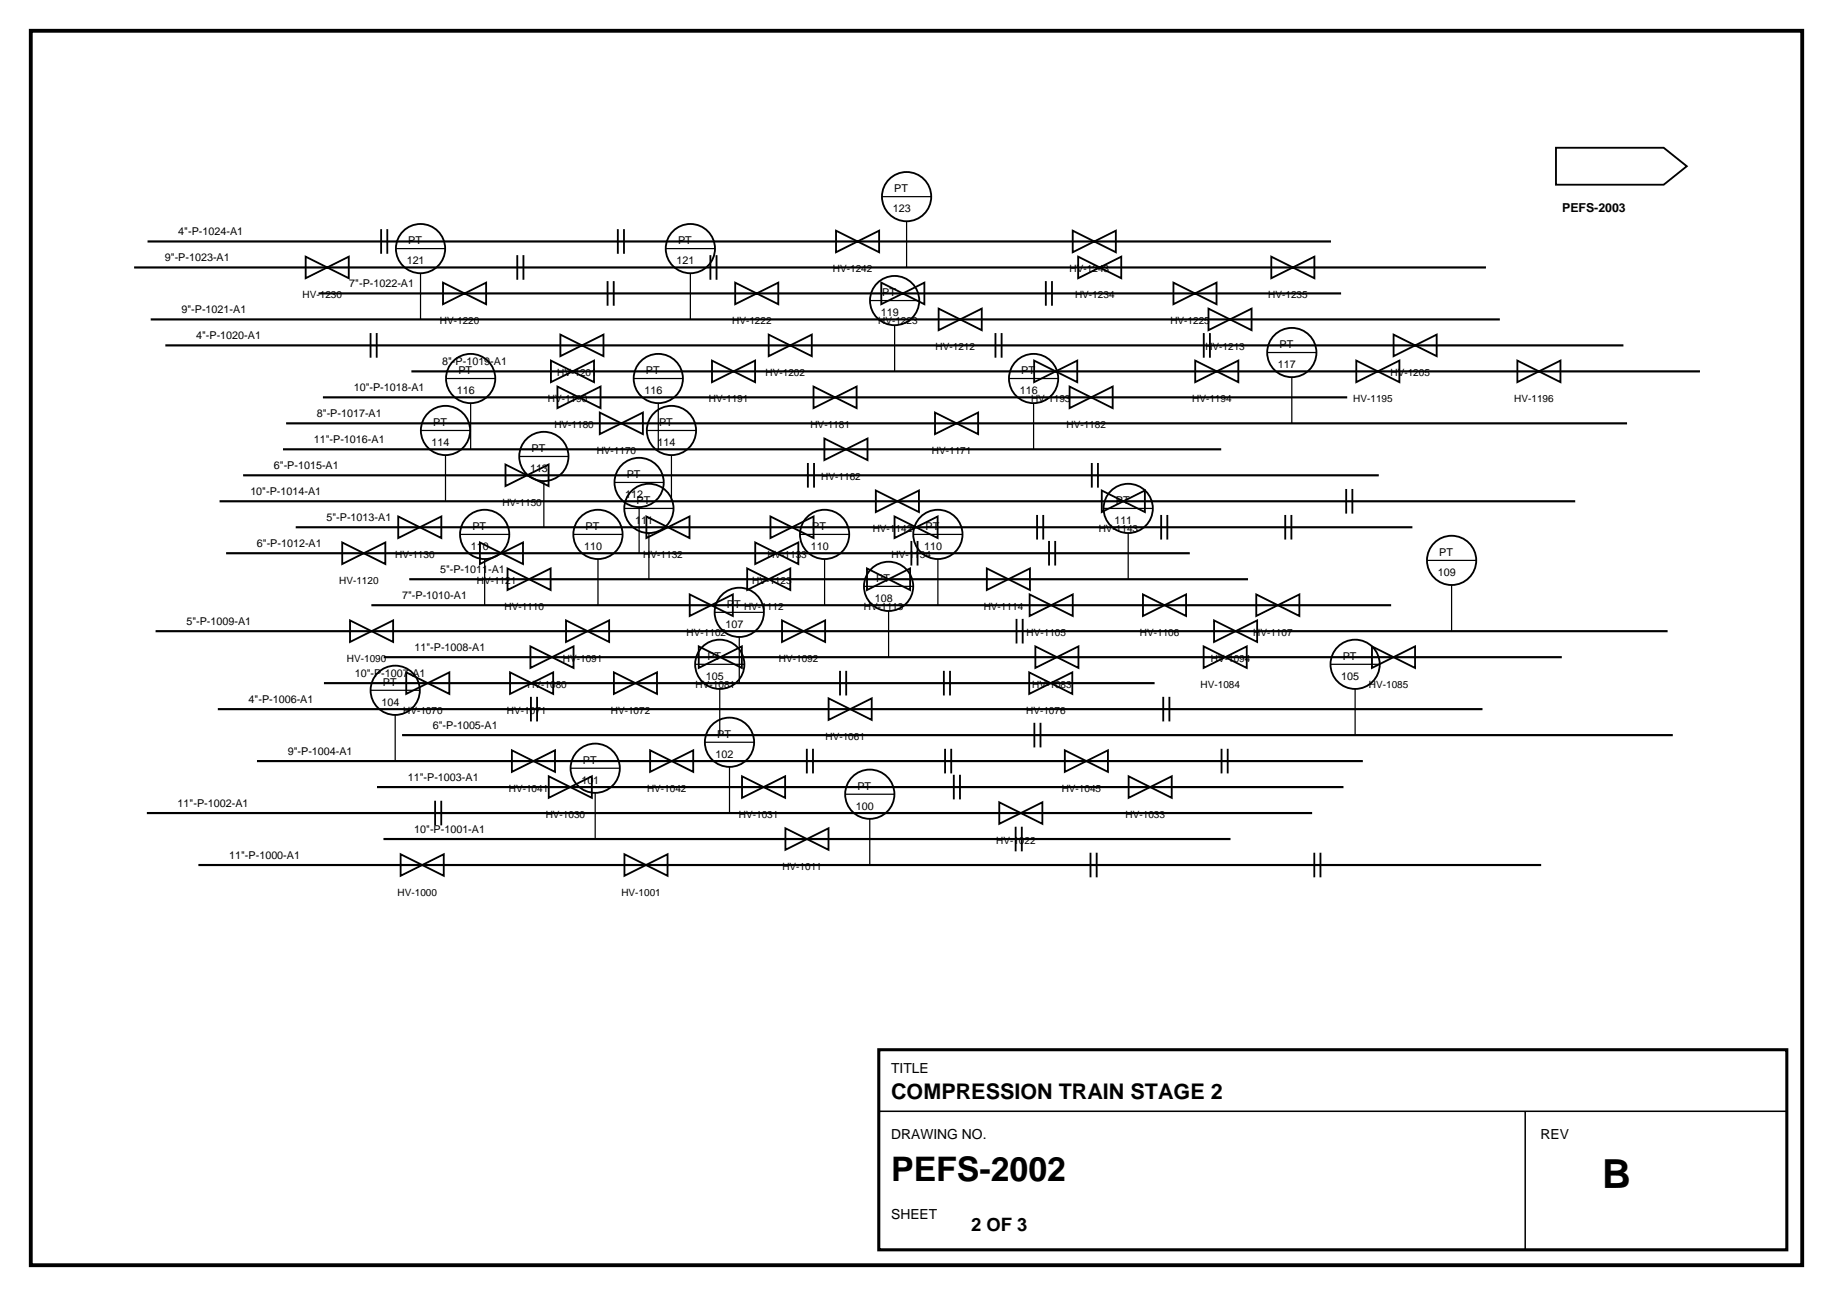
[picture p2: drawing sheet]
<svg xmlns="http://www.w3.org/2000/svg" width="420mm" height="297mm" viewBox="0 0 420 297" stroke-linecap="round" stroke-linejoin="round" font-family="sans-serif">
<path d="M7.1 7.1h406v282.9h-406z" fill="none" stroke="#000" stroke-width=".88" stroke-linecap="butt"/>
<g fill="none" stroke="#000" stroke-width=".49">
<path d="M33.8 55.3h271.3M30.7 61.3h309.9M34.5 73.2h309.3M37.9 79.2h334.2M73 67.3h234.4M65.6 97h307.3M74 91.1h234.8M94.3 85.1h295.4M50.3 114.9h310.8M55.7 108.9h260.3M64.9 103h215M51.8 126.8h220.9"/>
<path d="M67.8 120.8h255.9M85.1 138.7h233.8M93.8 132.8h192.3M35.7 144.7h346.5M74.3 156.6h190.4M87.9 150.6h270.1M49.9 162.5h289.9M58.9 174.4h253.5M92.2 168.5h291.2M33.7 186.4h267.1M45.5 198.3h307.8M86.4 180.4h221.6"/>
<path d="M87.9 192.3h194.2"/>
</g>
<g fill="none" stroke="#000" stroke-width=".42">
<path d="M356.7 33.9h24.7l5.2 4.2-5.2 4.2h-24.7zM70.1 58.8l4.9 2.5-4.9 2.5zM87.4 52.5v5.7M88.8 52.5v5.7M118.6 58.5v5.6M120 58.5v5.6M141.6 52.5v5.7M143 52.5v5.7M162.8 58.5v5.6M164.2 58.5v5.6M191.6 52.9l5 2.4-5 2.5zM196.6 55.3l4.9-2.4v4.9z"/>
<path d="M245.9 52.9l4.9 2.4-4.9 2.5zM247.1 58.8l5 2.5-5 2.5zM250.8 55.3l5-2.4v4.9zM291.4 58.8l4.9 2.5-4.9 2.5zM75 61.3l4.9-2.5v5zM84.9 76.3v5.7M86.3 76.3v5.7M101.5 64.8l5 2.5-5 2.4zM106.5 67.3l4.9-2.5v4.9zM128.5 76.7l4.9 2.5-4.9 2.4zM133.4 79.2l4.9-2.5v4.9zM139.3 64.4v5.7"/>
<path d="M140.7 64.4v5.7M168.5 64.8l5 2.5-5 2.4zM173.5 67.3l4.9-2.5v4.9zM176.2 76.7l4.9 2.5-4.9 2.4zM181.1 79.2l5-2.5v4.9zM202 64.8l4.9 2.5-4.9 2.4zM206.9 67.3l5-2.5v4.9zM215.2 70.7l4.9 2.5-4.9 2.5zM220.1 73.2l4.9-2.5v5zM228.2 76.3v5.7M229.6 76.3v5.7M239.7 64.4v5.7"/>
<path d="M241.1 64.4v5.7M252.1 61.3l4.9-2.5v5zM269 64.8l4.9 2.5-4.9 2.4zM273.9 67.3l5-2.5v4.9zM275.9 76.3v5.7M277 70.7l4.9 2.5-4.9 2.5zM277.3 76.3v5.7M281.9 73.2l5-2.5v5zM296.3 61.3l5-2.5v5zM319.4 76.7l5 2.5-5 2.4zM324.4 79.2l4.9-2.5v4.9zM126.3 82.6l4.9 2.5-4.9 2.5z"/>
<path d="M127.8 88.6l4.9 2.5-4.9 2.4zM131.2 85.1l5-2.5v5zM132.7 91.1l5-2.5v4.9zM137.5 94.6l4.9 2.4-4.9 2.5zM142.4 97l5-2.4v4.9zM163.2 82.6l4.9 2.5-4.9 2.5zM168.1 85.1l5-2.5v5zM186.5 88.6l4.9 2.5-4.9 2.4zM191.4 91.1l5-2.5v4.9zM214.3 94.6l5 2.4-5 2.5zM219.3 97l4.9-2.4v4.9zM237 82.6l5 2.5-5 2.5z"/>
<path d="M242 85.1l4.9-2.5v5zM245.2 88.6l4.9 2.5-4.9 2.4zM250.1 91.1l4.9-2.5v4.9zM274 82.6l4.9 2.5-4.9 2.5zM278.9 85.1l4.9-2.5v5zM310.9 82.6l4.9 2.5-4.9 2.5zM315.8 85.1l5-2.5v5zM347.8 82.6l4.9 2.5-4.9 2.5zM352.7 85.1l5-2.5v5zM91.3 118.4l4.9 2.4-4.9 2.5zM115.9 106.5l4.9 2.4-4.9 2.5zM120.8 108.9l4.9-2.4v4.9z"/>
<path d="M148.2 118.4l4.9 2.4-4.9 2.5zM176.6 118.4l4.9 2.4-4.9 2.5zM185.2 106.1v5.7M186.6 106.1v5.7M189 100.5l4.9 2.5-4.9 2.5zM193.9 103l4.9-2.5v5zM200.8 112.4l4.9 2.5-4.9 2.5zM205 118.4l5 2.4-5 2.5zM205.7 114.9l4.9-2.5v5zM237.7 118v5.7M239.1 118v5.7M250.3 106.1v5.7"/>
<path d="M251.7 106.1v5.7M252.5 112.4l5 2.5-5 2.5zM257.5 114.9l4.9-2.5v5zM266.2 118v5.7M267.6 118v5.7M294.6 118v5.7M296 118v5.7M308.6 112.1v5.6M310 112.1v5.6M78.4 124.3l5 2.5-5 2.5zM83.4 126.8l4.9-2.5v5zM96.2 120.8l5-2.4v4.9z"/>
<path d="M110 124.3l4.9 2.5-4.9 2.5zM114.9 126.8l5-2.5v5zM116.3 130.3l5 2.5-5 2.4zM121.3 132.8l4.9-2.5v4.9zM153.1 120.8l4.9-2.4v4.9zM158.1 136.2l4.9 2.5-4.9 2.5zM163 138.7l5-2.5v5zM171.3 130.3l4.9 2.5-4.9 2.4zM173.1 124.3l5 2.5-5 2.5zM176.2 132.8l4.9-2.5v4.9zM178.1 126.8l4.9-2.5v5zM181.5 120.8l5-2.4v4.9z"/>
<path d="M198.7 130.3l5 2.5-5 2.4zM203.7 132.8l4.9-2.5v4.9zM208.9 124v5.6M210 120.8l4.9-2.4v4.9zM210.3 124v5.6M226.2 130.3l4.9 2.5-4.9 2.4zM231.1 132.8l5-2.5v4.9zM236 136.2l5 2.5-5 2.5zM240.5 124v5.6M241 138.7l4.9-2.5v5zM241.9 124v5.6M262 136.2l4.9 2.5-4.9 2.5z"/>
<path d="M266.9 138.7l5-2.5v5zM288 136.2l4.9 2.5-4.9 2.5zM292.9 138.7l4.9-2.5v5zM80.2 142.2l5 2.5-5 2.4zM85.2 144.7l4.9-2.5v4.9zM93.1 154.1l5 2.5-5 2.4zM98.1 156.6l4.9-2.5v4.9zM116.9 154.1l5 2.5-5 2.4zM121.6 148.2l4.9 2.4-4.9 2.5zM121.7 159.7v5.7M121.9 156.6l4.9-2.5v4.9zM123.1 159.7v5.7"/>
<path d="M126.5 150.6l5-2.4v4.9zM129.7 142.2l5 2.5-5 2.4zM134.7 144.7l4.9-2.5v4.9zM140.7 154.1l5 2.5-5 2.4zM145.7 156.6l4.9-2.5v4.9zM160.2 148.2l4.9 2.4-4.9 2.5zM165.1 150.6l4.9-2.4v4.9zM179.3 142.2l4.9 2.5-4.9 2.4zM184.2 144.7l4.9-2.5v4.9zM192.6 153.8v5.6M194 153.8v5.6M216.4 153.8v5.6"/>
<path d="M217.8 153.8v5.6M233 141.8v5.7M234.4 141.8v5.7M235.9 154.1l5 2.5-5 2.4zM237.3 148.2l5 2.4-5 2.5zM240.9 156.6l4.9-2.5v4.9zM242.3 150.6l4.9-2.4v4.9zM266.6 159.7v5.7M268 159.7v5.7M275.9 148.2l4.9 2.4-4.9 2.5zM278.3 142.2l4.9 2.5-4.9 2.4zM280.8 150.6l5-2.4v4.9z"/>
<path d="M283.2 144.7l5-2.5v4.9zM314.5 148.2l4.9 2.4-4.9 2.5zM319.4 150.6l5-2.4v4.9zM117.3 172l5 2.4-5 2.5zM122.3 174.4l4.9-2.4v4.9zM125.8 177.9l4.9 2.5-4.9 2.5zM149 172l5 2.4-5 2.5zM154 174.4l4.9-2.4v4.9zM170.1 177.9l4.9 2.5-4.9 2.5zM184.9 171.6v5.7M186.4 171.6v5.7M189.9 160.1l5 2.4-5 2.5z"/>
<path d="M194.9 162.5l4.9-2.4v4.9zM216.6 171.6v5.7M218 171.6v5.7M218.6 177.6v5.6M220 177.6v5.6M237.1 165.7v5.6M238.5 165.7v5.6M244.1 172l4.9 2.4-4.9 2.5zM249 174.4l5-2.4v4.9zM258.7 177.9l4.9 2.5-4.9 2.5zM280 171.6v5.7M281.4 171.6v5.7"/>
<path d="M91.8 195.8l5 2.5-5 2.4zM96.8 198.3l4.9-2.5v4.9zM99.7 183.5v5.7M101.1 183.5v5.7M130.7 180.4l5-2.5v5zM143.1 195.8l5 2.5-5 2.4zM148.1 198.3l4.9-2.5v4.9zM175 180.4l5-2.5v5zM180 189.8l5 2.5-5 2.5zM185 192.3l4.9-2.5v5zM229.1 183.9l4.9 2.5-4.9 2.4zM232.8 189.5v5.6"/>
<path d="M234 186.4l4.9-2.5v4.9zM234.2 189.5v5.6M250 195.4v5.7M251.4 195.4v5.7M263.6 180.4l5-2.5v5zM301.3 195.4v5.7M302.7 195.4v5.7"/>
<circle cx="96.4" cy="57" r="5.6"/>
<circle cx="158.2" cy="57" r="5.6"/>
<circle cx="207.8" cy="45.1" r="5.6"/>
<circle cx="205.1" cy="68.9" r="5.6"/>
<circle cx="102.1" cy="98.7" r="5.6"/>
<circle cx="107.9" cy="86.8" r="5.6"/>
<circle cx="150.9" cy="86.8" r="5.6"/>
<circle cx="153.9" cy="98.7" r="5.6"/>
<circle cx="236.9" cy="86.8" r="5.6"/>
<circle cx="296.1" cy="80.8" r="5.6"/>
<circle cx="124.7" cy="104.6" r="5.6"/>
<circle cx="146.5" cy="110.6" r="5.6"/>
<circle cx="148.7" cy="116.5" r="5.6"/>
<circle cx="258.6" cy="116.5" r="5.6"/>
<circle cx="111.1" cy="122.5" r="5.6"/>
<circle cx="137.1" cy="122.5" r="5.6"/>
<circle cx="189" cy="122.5" r="5.6"/>
<circle cx="203.7" cy="134.4" r="5.6"/>
<circle cx="215" cy="122.5" r="5.6"/>
<circle cx="332.7" cy="128.4" r="5.6"/>
<circle cx="90.6" cy="158.2" r="5.6"/>
<circle cx="165" cy="152.3" r="5.6"/>
<circle cx="169.5" cy="140.3" r="5.6"/>
<circle cx="310.6" cy="152.3" r="5.6"/>
<circle cx="136.4" cy="176.1" r="5.6"/>
<circle cx="167.2" cy="170.1" r="5.6"/>
<circle cx="199.4" cy="182" r="5.6"/>
</g>
<g fill="none" stroke="#000" stroke-width=".28">
<path d="M90.8 57h11.2M152.6 57h11.3M202.2 45.1h11.3M207.8 50.7v10.6M96.4 62.6v10.6M158.2 62.6v10.6M199.4 68.9h11.3M205.1 74.5v10.6M96.5 98.7h11.3M102.2 86.8h11.3M107.9 92.4v10.6M145.2 86.8h11.3"/>
<path d="M148.3 98.7h11.3M150.9 92.4v10.6M231.3 86.8h11.3M236.9 92.4v10.6M290.5 80.8h11.3M296.1 86.4v10.6M102.1 104.3v10.6M119 104.6h11.3M124.7 110.3v10.5M140.9 110.6h11.2M143.1 116.5h11.3M146.5 116.2v10.6"/>
<path d="M153.9 104.3v10.6M253 116.5h11.3M105.4 122.5h11.3M111.1 128.1v10.6M131.4 122.5h11.3M137.1 128.1v10.6M148.7 122.2v10.6M183.4 122.5h11.3M189 128.1v10.6M198 134.4h11.3M209.3 122.5h11.3M215 128.1v10.6"/>
<path d="M258.6 122.2v10.6M327.1 128.4h11.3M332.7 134.1v10.6M84.9 158.2h11.3M159.3 152.3h11.3M163.8 140.3h11.3M165 157.9v10.6M169.5 146v10.6M203.7 140v10.6M305 152.3h11.3M310.6 157.9v10.6M90.6 163.9v10.5"/>
<path d="M130.8 176.1h11.3M161.6 170.1h11.3M167.2 175.8v10.6M136.4 181.7v10.6M193.7 182h11.3M199.4 187.7v10.6"/>
</g>
<path d="M201.4 240.6h208.2v45.9h-208.2z" fill="none" stroke="#000" stroke-width=".71" stroke-linecap="butt"/>
<path d="M201.4 254.7h208.2M349.6 254.7v31.8" fill="none" stroke="#000" stroke-width=".35"/>
<text font-size="9.2" x="367.2" y="272.3">B</text>
<text font-size="7.8" x="204.3" y="270.6">PEFS-2002</text>
<text font-size="4.9" x="204.3" y="251.9">COMPRESSION TRAIN STAGE 2</text>
<text font-size="4.2" x="222.6" y="282.2">2 OF 3</text>
<g font-size="3.2">
<text x="204.3" y="245.9">TITLE</text>
<text x="204.3" y="261.1">DRAWING NO.</text>
<text x="353.1" y="261.1">REV</text>
<text x="204.3" y="279.4">SHEET</text>
</g>
<text font-size="2.8" x="358.1" y="48.7">PEFS-2003</text>
<g font-size="2.5">
<text x="205" y="44">PT</text>
<text x="40.9" y="53.9">4&quot;-P-1024-A1</text>
<text x="204.6" y="48.6">123</text>
<text x="37.8" y="59.9">9&quot;-P-1023-A1</text>
<text x="93.6" y="55.9">PT</text>
<text x="155.4" y="55.9">PT</text>
<text x="80.1" y="65.8">7&quot;-P-1022-A1</text>
<text x="93.2" y="60.5">121</text>
<text x="155.1" y="60.5">121</text>
<text x="41.6" y="71.8">9&quot;-P-1021-A1</text>
<text x="202.2" y="67.8">PT</text>
<text x="45" y="77.8">4&quot;-P-1020-A1</text>
<text x="201.9" y="72.4">119</text>
<text x="101.4" y="83.7">8&quot;-P-1019-A1</text>
<text x="293.3" y="79.7">PT</text>
<text x="81.1" y="89.7">10&quot;-P-1018-A1</text>
<text x="105.1" y="85.7">PT</text>
<text x="148.1" y="85.7">PT</text>
<text x="234.1" y="85.7">PT</text>
<text x="292.9" y="84.3">117</text>
<text x="72.6" y="95.6">8&quot;-P-1017-A1</text>
<text x="104.7" y="90.3">116</text>
<text x="147.7" y="90.3">116</text>
<text x="233.7" y="90.3">116</text>
<text x="71.9" y="101.6">11&quot;-P-1016-A1</text>
<text x="99.3" y="97.6">PT</text>
<text x="151.1" y="97.6">PT</text>
<text x="62.8" y="107.5">6&quot;-P-1015-A1</text>
<text x="98.9" y="102.2">114</text>
<text x="121.8" y="103.6">PT</text>
<text x="150.7" y="102.2">114</text>
<text x="57.4" y="113.5">10&quot;-P-1014-A1</text>
<text x="121.5" y="108.1">113</text>
<text x="143.7" y="109.5">PT</text>
<text x="74.8" y="119.4">5&quot;-P-1013-A1</text>
<text x="143.3" y="114.1">112</text>
<text x="145.9" y="115.5">PT</text>
<text x="255.8" y="115.5">PT</text>
<text x="58.9" y="125.4">6&quot;-P-1012-A1</text>
<text x="108.3" y="121.4">PT</text>
<text x="134.2" y="121.4">PT</text>
<text x="145.6" y="120.1">111</text>
<text x="186.2" y="121.4">PT</text>
<text x="212.2" y="121.4">PT</text>
<text x="255.4" y="120.1">111</text>
<text x="100.9" y="131.3">5&quot;-P-1011-A1</text>
<text x="107.9" y="126">110</text>
<text x="133.9" y="126">110</text>
<text x="185.8" y="126">110</text>
<text x="211.8" y="126">110</text>
<text x="329.6" y="132">109</text>
<text x="329.9" y="127.4">PT</text>
<text x="92.2" y="137.3">7&quot;-P-1010-A1</text>
<text x="200.5" y="137.9">108</text>
<text x="200.9" y="133.3">PT</text>
<text x="42.7" y="143.3">5&quot;-P-1009-A1</text>
<text x="166.3" y="143.9">107</text>
<text x="166.6" y="139.3">PT HV-1112</text>
<text x="95" y="149.2">11&quot;-P-1008-A1</text>
<text x="81.3" y="155.2">10&quot;-P-1007-A1</text>
<text x="161.8" y="155.8">105</text>
<text x="162.2" y="151.2">PT</text>
<text x="307.4" y="155.8">105</text>
<text x="307.8" y="151.2">PT</text>
<text x="57" y="161.1">4&quot;-P-1006-A1</text>
<text x="87.4" y="161.7">104</text>
<text x="87.8" y="157.2">PT</text>
<text x="99.2" y="167.1">6&quot;-P-1005-A1</text>
<text x="66" y="173">9&quot;-P-1004-A1</text>
<text x="164" y="173.7">102</text>
<text x="164.4" y="169.1">PT</text>
<text x="93.5" y="179">11&quot;-P-1003-A1</text>
<text x="133.3" y="179.6">101</text>
<text x="133.6" y="175">PT</text>
<text x="40.7" y="184.9">11&quot;-P-1002-A1</text>
<text x="196.2" y="185.6">100</text>
<text x="196.5" y="181">PT</text>
<text x="94.9" y="190.9">10&quot;-P-1001-A1</text>
<text x="52.5" y="196.8">11&quot;-P-1000-A1</text>
</g>
<g font-size="2.3">
<text x="190.9" y="62.4">HV-1242</text>
<text x="245.2" y="62.4">HV-1243</text>
<text x="69.4" y="68.4">HV-1230</text>
<text x="246.4" y="68.4">HV-1234</text>
<text x="290.7" y="68.4">HV-1235</text>
<text x="100.8" y="74.3">HV-1220</text>
<text x="167.8" y="74.3">HV-1222</text>
<text x="201.3" y="74.3">HV-1223</text>
<text x="268.3" y="74.3">HV-1225</text>
<text x="214.5" y="80.3">HV-1212</text>
<text x="276.3" y="80.3">HV-1213</text>
<text x="127.7" y="86.2">HV-1201</text>
<text x="175.5" y="86.2">HV-1202</text>
<text x="318.7" y="86.2">HV-1205</text>
<text x="125.6" y="92.2">HV-1190</text>
<text x="162.5" y="92.2">HV-1191</text>
<text x="236.3" y="92.2">HV-1193</text>
<text x="273.3" y="92.2">HV-1194</text>
<text x="310.2" y="92.2">HV-1195</text>
<text x="347.1" y="92.2">HV-1196</text>
<text x="127.1" y="98.1">HV-1180</text>
<text x="185.8" y="98.1">HV-1181</text>
<text x="244.5" y="98.1">HV-1182</text>
<text x="136.8" y="104.1">HV-1170</text>
<text x="213.6" y="104.1">HV-1171</text>
<text x="188.3" y="110">HV-1162</text>
<text x="115.2" y="116">HV-1150</text>
<text x="200.1" y="121.9">HV-1142</text>
<text x="251.8" y="121.9">HV-1143</text>
<text x="90.6" y="127.9">HV-1130</text>
<text x="147.5" y="127.9">HV-1132</text>
<text x="175.9" y="127.9">HV-1133</text>
<text x="204.3" y="127.9">HV-1134</text>
<text x="77.7" y="133.9">HV-1120</text>
<text x="109.3" y="133.9">HV-1121</text>
<text x="172.4" y="133.9">HV-1123</text>
<text x="115.6" y="139.8">HV-1110</text>
<text x="198" y="139.8">HV-1113</text>
<text x="225.5" y="139.8">HV-1114</text>
<text x="157.4" y="145.8">HV-1102</text>
<text x="235.3" y="145.8">HV-1105</text>
<text x="261.3" y="145.8">HV-1106</text>
<text x="287.3" y="145.8">HV-1107</text>
<text x="79.5" y="151.7">HV-1090</text>
<text x="129" y="151.7">HV-1091</text>
<text x="178.6" y="151.7">HV-1092</text>
<text x="277.6" y="151.7">HV-1094</text>
<text x="120.9" y="157.7">HV-1080</text>
<text x="159.5" y="157.7">HV-1081</text>
<text x="236.6" y="157.7">HV-1083</text>
<text x="275.2" y="157.7">HV-1084</text>
<text x="313.8" y="157.7">HV-1085</text>
<text x="92.4" y="163.6">HV-1070</text>
<text x="116.2" y="163.6">HV-1071</text>
<text x="140" y="163.6">HV-1072</text>
<text x="235.2" y="163.6">HV-1076</text>
<text x="189.2" y="169.6">HV-1061</text>
<text x="116.6" y="181.5">HV-1041</text>
<text x="148.3" y="181.5">HV-1042</text>
<text x="243.4" y="181.5">HV-1045</text>
<text x="125.1" y="187.5">HV-1030</text>
<text x="169.4" y="187.5">HV-1031</text>
<text x="258" y="187.5">HV-1033</text>
<text x="228.3" y="193.4">HV-1022</text>
<text x="179.3" y="199.4">HV-1011</text>
<text x="91.1" y="205.3">HV-1000</text>
<text x="142.4" y="205.3">HV-1001</text>
</g>
</svg>
